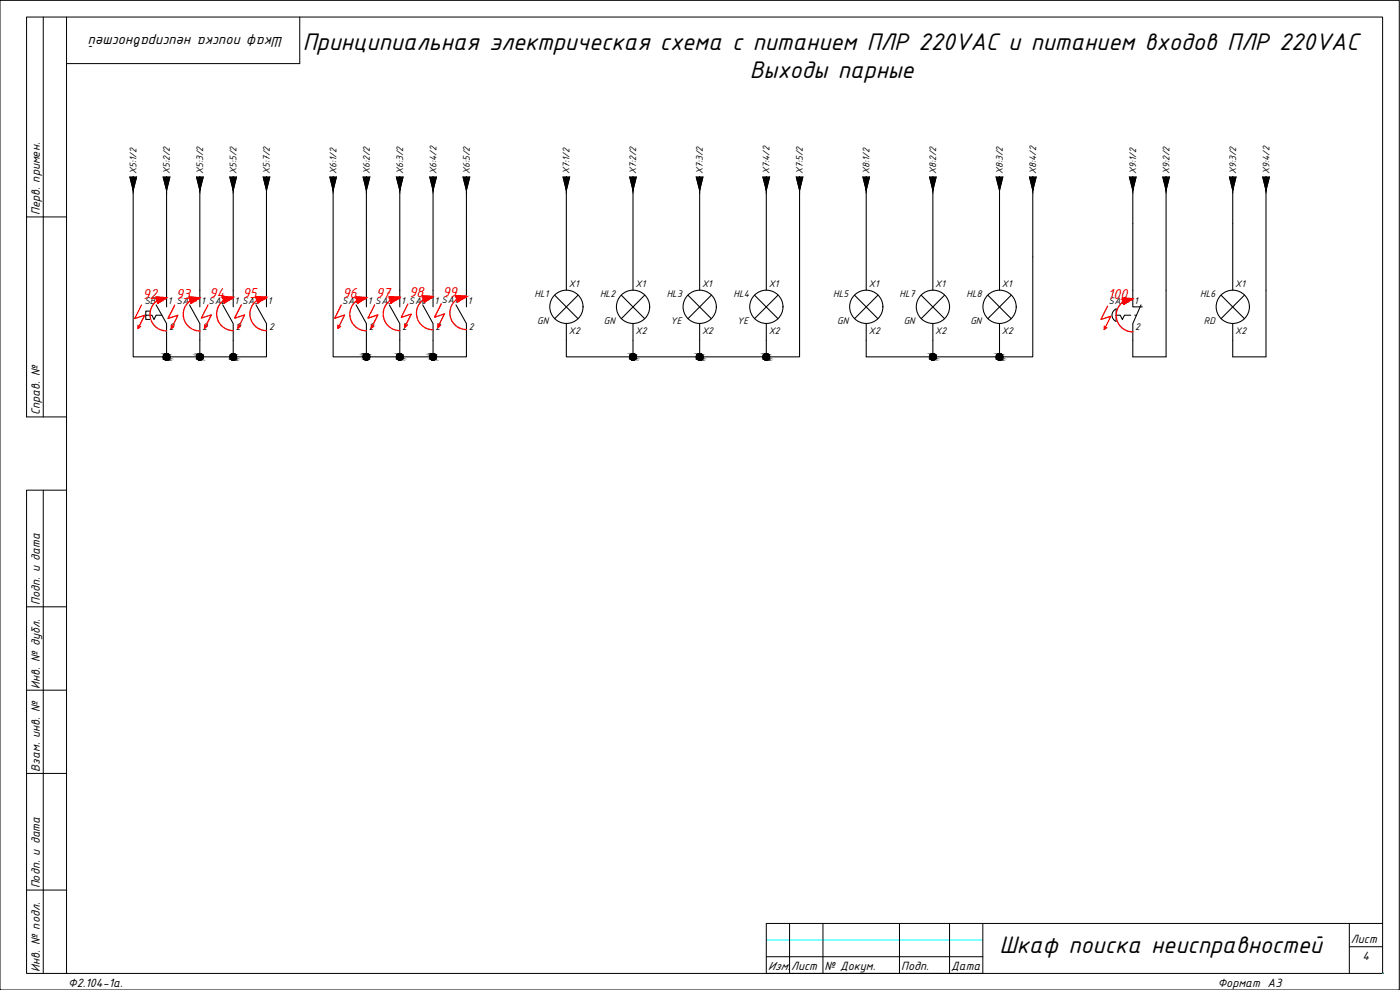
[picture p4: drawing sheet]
<svg xmlns="http://www.w3.org/2000/svg" width="420mm" height="297mm" viewBox="0 0 420 297" stroke-linecap="round" stroke-linejoin="round" font-family="sans-serif">
<!-- layer: 0 -->
<g fill="none" stroke="#000" stroke-width=".3">
<path d="M13 5.1v120M20 5.1h394.9v287h-394.9zM20 5.1h-12v60h12M90 5.1v14h-70M8 65.1v60h12M13 147.1v145M20 147.1h-12v35M20 182.1h-12v25M20 207.1h-12v25M20 232.1h-12v35M20 267.1h-12v25h12M237 277.1v15"/>
<path d="M247 277.1v15M269.9 277.1v15M285 277.1v15M295 277.1v15h-65v-15h184.9M405 277.1v15M414.9 277.1h.1M230 287.1h65M405 284.1h9.9M414.9 292.1h.1"/>
</g>
<!-- layer: 4 -->
<path d="M230 282h65M414.9 292.1h.1" fill="none" stroke="#0ff" stroke-width=".3"/>
<g fill="none" stroke="#000" stroke-width=".32">
<path d="M39 53.1l1 4 1-4M40 57.1v50h40v-10l-3.2-5.6M49 53.1l1 4 1-4M50 57.1v35M59 53.1l1 4 1-4M60 57.1v35M69 53.1l1 4 1-4M70 57.1v35M79 53.1l1 4 1-4M80 57.1v35M99 53.1l1 4 1-4M100 57.1v50h40v-10l-3.2-5.6"/>
<path d="M109 53.1l1 4 1-4M110 57.1v35M119 53.1l1 4 1-4M120 57.1v35M129 53.1l1 4 1-4M130 57.1v35M139 53.1l1 4 1-4M140 57.1v35M169 53.1l1 4 1-4M170 57.1v30M189 53.1l1 4 1-4M190 57.1v30"/>
<path d="M209 53.1l1 4 1-4M210 57.1v30M229 53.1l1 4 1-4M230 57.1v30M239 53.1l1 4 .9-4M240 57.1v50h-70v-10M259 53.1l1 4 .9-4M260 57.1v30M279 53.1l1 4 1-4M280 57.1v30M298.9 53.1l1.1 4 1-4M300 57.1v30"/>
<path d="M309 53.1l1 4 1-4M310 57.1v50h-50v-10M338.9 53.1l1.1 4 1-4M340 57.1v35h2.8M349 53.1l1 4 .9-4M350 57.1v50h-10v-10l2.4-5.6M369 53.1l1 4 .9-4M370 57.1v30M379 53.1l.9 4 1.1-4M379.9 57.1v50h-9.9v-10M45 93.3h-1.3v1.3M46.8 91.5l3.2 5.6v10"/>
<path d="M48.6 94.6h-1.8l-.6 1.2-.6-1.2h-1.9v1.2h1.3M56.9 91.5l3.1 5.6v10M66.9 91.5l3.1 5.6v10M106.9 91.5l3.1 5.6v10M116.8 91.5l3.2 5.6v10M126.9 91.5l3.1 5.6v10M166.4 88.5l7.1 7.1M173.5 88.5l-7.1 7.1M186.4 88.5l7.1 7.1M190 97.1v10M193.5 88.5l-7.1 7.1M206.4 88.5l7.1 7.1"/>
<path d="M210 97.1v10M213.5 88.5l-7.1 7.1M226.4 88.5l7.1 7.1M230 97.1v10M233.5 88.5l-7.1 7.1M256.4 88.5l7.1 7.1M263.5 88.5l-7.1 7.1M276.4 88.5l7.1 7.1M280 97.1v10M283.5 88.5l-7.1 7.1M296.4 88.5l7.1 7.1M300 97.1v10"/>
<path d="M303.5 88.5l-7.1 7.1M335 94.6h1.2l.6 1.2 .7-1.2h1.8M335 92.7v3.7M335 92.7a2.03 2.03 0 0 0-1.3 1.9 2.03 2.03 0 0 0 1.3 1.8M340.6 94.6h.5M366.4 88.5l7.1 7.1M373.5 88.5l-7.1 7.1"/>
<circle cx="170" cy="92.1" r="5"/>
<circle cx="190" cy="92.1" r="5"/>
<circle cx="210" cy="92.1" r="5"/>
<circle cx="230" cy="92.1" r="5"/>
<circle cx="260" cy="92.1" r="5"/>
<circle cx="280" cy="92.1" r="5"/>
<circle cx="300" cy="92.1" r="5"/>
<circle cx="370" cy="92.1" r="5"/>
<circle cx="50" cy="107.1" r="1.01"/>
<circle cx="60" cy="107.1" r="1.01"/>
<circle cx="70" cy="107.1" r="1.01"/>
<circle cx="110" cy="107.1" r="1.01"/>
<circle cx="120" cy="107.1" r="1.01"/>
<circle cx="130" cy="107.1" r="1.01"/>
<circle cx="190" cy="107.1" r="1.01"/>
<circle cx="210" cy="107.1" r="1.01"/>
<circle cx="230" cy="107.1" r="1.01"/>
<circle cx="280" cy="107.1" r="1.01"/>
<circle cx="300" cy="107.1" r="1.01"/>
</g>
<g fill="#000" stroke="#000" stroke-width=".3">
<path d="M39 53.1h1v4zM40 53.1v4l1-4z"/>
<path d="M49 53.1h1v4zM50 53.1v4l1-4z"/>
<path d="M59 53.1h1v4zM60 53.1v4l1-4z"/>
<path d="M69 53.1h1v4zM70 53.1v4l1-4z"/>
<path d="M79 53.1h1v4zM80 53.1v4l1-4z"/>
<path d="M99 53.1h1v4zM100 53.1v4l1-4z"/>
<path d="M109 53.1h1v4zM110 53.1v4l1-4z"/>
<path d="M119 53.1h1v4zM120 53.1v4l1-4z"/>
<path d="M129 53.1h1v4zM130 53.1v4l1-4z"/>
<path d="M139 53.1h1v4zM140 53.1v4l1-4z"/>
<path d="M169 53.1h1v4zM170 53.1v4l1-4z"/>
<path d="M189 53.1h1v4zM190 53.1v4l1-4z"/>
<path d="M209 53.1h1v4zM210 53.1v4l1-4z"/>
<path d="M229 53.1h1v4zM230 53.1v4l1-4z"/>
<path d="M239 53.1h1v4zM240 53.1v4l.9-4z"/>
<path d="M259 53.1h1v4zM260 53.1v4l.9-4z"/>
<path d="M279 53.1h1v4zM280 53.1v4l1-4z"/>
<path d="M298.9 53.1h1.1v4zM300 53.1v4l1-4z"/>
<path d="M309 53.1h1v4zM310 53.1v4l1-4z"/>
<path d="M338.9 53.1h1.1v4zM340 53.1v4l1-4z"/>
<path d="M349 53.1h1v4zM350 53.1v4l.9-4z"/>
<path d="M369 53.1h1v4zM370 53.1v4l.9-4z"/>
<path d="M379 53.1h.9v4zM379.9 53.1v4l1.1-4z"/>
<path d="M49.8 108.1h.2zM50 108.1h.2z"/>
<path d="M49.8 106.1l.2 .1zM49.6 106.2h.4z"/>
<path d="M49.6 106.2h.4zM49.5 106.2h.5z"/>
<path d="M49.5 106.2l.5 .1zM49.3 106.3h.7z"/>
<path d="M49.3 106.3l.7 .1zM49.3 106.3l.7 .1z"/>
<path d="M49.2 106.4l.8 .2zM49.2 106.4l.8 .2h-.9z"/>
<path d="M49.1 106.6l.9 .2v-.2zM49.1 106.6l.9 .2h-1z"/>
<path d="M49 106.8l1 .1v-.1zM49 106.8l1 .1h-1z"/>
<path d="M49 106.9l1 .2zM49 106.9l1 .2z"/>
<path d="M49 107.1l1 .1v-.1zM49 107.1l1 .1h-1z"/>
<path d="M49 107.2l1 .2v-.2zM49 107.2l1 .2h-1z"/>
<path d="M49 107.4l1 .2v-.2zM49 107.4l1 .2h-.9z"/>
<path d="M49.1 107.6l.9 .1zM49.1 107.6l.9 .1z"/>
<path d="M49.2 107.7l.8 .1zM49.2 107.7l.8 .1z"/>
<path d="M49.3 107.8l.7 .1zM49.3 107.8l.7 .1z"/>
<path d="M49.5 107.9l.5 .1zM49.5 107.9l.5 .1z"/>
<path d="M49.6 108l.4 .1zM49.6 108l.4 .1z"/>
<path d="M50 106.1h.2zM49.8 106.1h.2z"/>
<path d="M50 106.1l.3 .1zM50 106.1l.3 .1z"/>
<path d="M50 106.2h.5zM50 106.2h.5z"/>
<path d="M50 108h.3zM50 108l.2 .1z"/>
<path d="M50 106.2l.6 .1zM50 106.2l.6 .1z"/>
<path d="M50 107.9h.5zM50 107.9l.3 .1z"/>
<path d="M50 106.3l.7 .1zM50 106.3l.7 .1z"/>
<path d="M50 107.8h.6zM50 107.8l.5 .1z"/>
<path d="M50 106.4l.8 .2zM50 106.4l.8 .2z"/>
<path d="M50 107.7h.7zM50 107.7l.6 .1z"/>
<path d="M50 106.6l.9 .2-.1-.2zM50 106.6l.9 .2h-.9z"/>
<path d="M50 107.6h.8zM50 107.6l.7 .1z"/>
<path d="M50 106.8l1 .1-.1-.1zM50 106.8l1 .1h-1z"/>
<path d="M50 107.4l.8 .2 .1-.2zM50 107.4l.8 .2h-.8z"/>
<path d="M50 106.9l1 .2zM50 106.9l1 .2z"/>
<path d="M50 107.1l1 .1v-.1zM50 107.1l1 .1h-1z"/>
<path d="M50 107.2l.9 .2 .1-.2zM50 107.2l.9 .2h-.9z"/>
<path d="M59.8 108.1h.2zM60 108.1h.1z"/>
<path d="M59.8 106.1l.2 .1zM59.6 106.2h.4z"/>
<path d="M59.6 106.2h.4zM59.5 106.2h.5z"/>
<path d="M59.5 106.2l.5 .1zM59.3 106.3h.7z"/>
<path d="M59.3 106.3l.7 .1zM59.2 106.4h.8z"/>
<path d="M59.2 106.4l.8 .2zM59.2 106.4l.8 .2h-.9z"/>
<path d="M59.1 106.6l.9 .2v-.2zM59.1 106.6l.9 .2h-.9z"/>
<path d="M59.1 106.8l.9 .1v-.1zM59.1 106.8l.9 .1h-1z"/>
<path d="M59 106.9l1 .2zM59 106.9l1 .2z"/>
<path d="M59 107.1l1 .1v-.1zM59 107.1l1 .1h-1z"/>
<path d="M59 107.2l1 .2v-.2zM59 107.2l1 .2h-.9z"/>
<path d="M59.1 107.4l.9 .2v-.2zM59.1 107.4l.9 .2h-.9z"/>
<path d="M59.1 107.6l.9 .1zM59.1 107.6l.9 .1z"/>
<path d="M59.2 107.7l.8 .1zM59.2 107.7l.8 .1z"/>
<path d="M59.3 107.8l.7 .1zM59.3 107.8l.7 .1z"/>
<path d="M59.5 107.9l.5 .1zM59.5 107.9l.5 .1z"/>
<path d="M59.6 108l.4 .1zM59.6 108l.4 .1z"/>
<path d="M60 106.1h.1zM59.8 106.1h.2z"/>
<path d="M60 106.1l.3 .1zM60 106.1l.3 .1z"/>
<path d="M60 106.2h.5zM60 106.2h.5z"/>
<path d="M60 108h.3zM60 108l.1 .1z"/>
<path d="M60 106.2l.6 .1zM60 106.2l.6 .1z"/>
<path d="M60 107.9h.5zM60 107.9l.3 .1z"/>
<path d="M60 106.3l.7 .1zM60 106.3l.7 .1z"/>
<path d="M60 107.8h.6zM60 107.8l.5 .1z"/>
<path d="M60 106.4l.9 .2zM60 106.4l.9 .2z"/>
<path d="M60 107.7h.7zM60 107.7l.6 .1z"/>
<path d="M60 106.6l.9 .2v-.2zM60 106.6l.9 .2h-.9z"/>
<path d="M60 107.6h.9zM60 107.6l.7 .1z"/>
<path d="M60 106.8l1 .1-.1-.1zM60 106.8l1 .1h-1z"/>
<path d="M60 107.4l.9 .2v-.2zM60 107.4l.9 .2h-.9z"/>
<path d="M60 106.9l1 .2zM60 106.9l1 .2z"/>
<path d="M60 107.2l.9 .2 .1-.2zM60 107.2l.9 .2h-.9z"/>
<path d="M60 107.1l1 .1v-.1zM60 107.1l1 .1h-1z"/>
<path d="M69.8 108.1h.2zM70 108.1h.2z"/>
<path d="M69.8 106.1l.2 .1zM69.6 106.2h.4z"/>
<path d="M69.6 106.2h.4zM69.5 106.2h.5z"/>
<path d="M69.5 106.2l.5 .1zM69.3 106.3h.7z"/>
<path d="M69.3 106.3l.7 .1zM69.3 106.3l.7 .1z"/>
<path d="M69.2 106.4l.8 .2zM69.2 106.4l.8 .2h-.9z"/>
<path d="M69.1 106.6l.9 .2v-.2zM69.1 106.6l.9 .2h-1z"/>
<path d="M69 106.8l1 .1v-.1zM69 106.8l1 .1h-1z"/>
<path d="M69 106.9l1 .2zM69 106.9l1 .2z"/>
<path d="M69 107.1l1 .1v-.1zM69 107.1l1 .1h-1z"/>
<path d="M69 107.2l1 .2v-.2zM69 107.2l1 .2h-1z"/>
<path d="M69 107.4l1 .2v-.2zM69 107.4l1 .2h-.9z"/>
<path d="M69.1 107.6l.9 .1zM69.1 107.6l.9 .1z"/>
<path d="M69.2 107.7l.8 .1zM69.2 107.7l.8 .1z"/>
<path d="M69.3 107.8l.7 .1zM69.3 107.8l.7 .1z"/>
<path d="M69.5 107.9l.5 .1zM69.5 107.9l.5 .1z"/>
<path d="M69.6 108l.4 .1zM69.6 108l.4 .1z"/>
<path d="M70 106.1h.2zM69.8 106.1h.2z"/>
<path d="M70 106.1l.3 .1zM70 106.1l.3 .1z"/>
<path d="M70 106.2h.5zM70 106.2h.5z"/>
<path d="M70 108h.3zM70 108l.2 .1z"/>
<path d="M70 106.2l.6 .1zM70 106.2l.6 .1z"/>
<path d="M70 107.9h.5zM70 107.9l.3 .1z"/>
<path d="M70 106.3l.7 .1zM70 106.3l.7 .1z"/>
<path d="M70 107.8h.6zM70 107.8l.5 .1z"/>
<path d="M70 106.4l.8 .2zM70 106.4l.8 .2z"/>
<path d="M70 107.7h.7zM70 107.7l.6 .1z"/>
<path d="M70 106.6l.9 .2-.1-.2zM70 106.6l.9 .2h-.9z"/>
<path d="M70 107.6h.8zM70 107.6l.7 .1z"/>
<path d="M70 106.8l1 .1-.1-.1zM70 106.8l1 .1h-1z"/>
<path d="M70 107.4l.8 .2 .1-.2zM70 107.4l.8 .2h-.8z"/>
<path d="M70 106.9l1 .2zM70 106.9l1 .2z"/>
<path d="M70 107.1l1 .1v-.1zM70 107.1l1 .1h-1z"/>
<path d="M70 107.2l.9 .2 .1-.2zM70 107.2l.9 .2h-.9z"/>
<path d="M109.8 108.1h.2zM110 108.1h.1z"/>
<path d="M109.8 106.1l.2 .1zM109.6 106.2h.4z"/>
<path d="M109.6 106.2h.4zM109.5 106.2h.5z"/>
<path d="M109.5 106.2l.5 .1zM109.3 106.3h.7z"/>
<path d="M109.3 106.3l.7 .1zM109.3 106.3l.7 .1z"/>
<path d="M109.2 106.4l.8 .2zM109.2 106.4l.8 .2h-.9z"/>
<path d="M109.1 106.6l.9 .2v-.2zM109.1 106.6l.9 .2h-1z"/>
<path d="M109 106.8l1 .1v-.1zM109 106.8l1 .1h-1z"/>
<path d="M109 106.9l1 .2zM109 106.9l1 .2z"/>
<path d="M109 107.1l1 .1v-.1zM109 107.1l1 .1h-1z"/>
<path d="M109 107.2l1 .2v-.2zM109 107.2l1 .2h-1z"/>
<path d="M109 107.4l1 .2v-.2zM109 107.4l1 .2h-.9z"/>
<path d="M109.1 107.6l.9 .1zM109.1 107.6l.9 .1z"/>
<path d="M109.2 107.7l.8 .1zM109.2 107.7l.8 .1z"/>
<path d="M109.3 107.8l.7 .1zM109.3 107.8l.7 .1z"/>
<path d="M109.5 107.9l.5 .1zM109.5 107.9l.5 .1z"/>
<path d="M109.6 108l.4 .1zM109.6 108l.4 .1z"/>
<path d="M110 106.1h.1zM109.8 106.1h.2z"/>
<path d="M110 106.1l.3 .1zM110 106.1l.3 .1z"/>
<path d="M110 106.2h.5zM110 106.2h.5z"/>
<path d="M110 108h.3zM110 108l.1 .1z"/>
<path d="M110 106.2l.6 .1zM110 106.2l.6 .1z"/>
<path d="M110 107.9h.5zM110 107.9l.3 .1z"/>
<path d="M110 106.3l.7 .1zM110 106.3l.7 .1z"/>
<path d="M110 107.8h.6zM110 107.8l.5 .1z"/>
<path d="M110 106.4l.8 .2zM110 106.4l.8 .2z"/>
<path d="M110 107.7h.7zM110 107.7l.6 .1z"/>
<path d="M110 106.6l.9 .2-.1-.2zM110 106.6l.9 .2h-.9z"/>
<path d="M110 107.6h.8zM110 107.6l.7 .1z"/>
<path d="M110 106.8l.9 .1v-.1zM110 106.8l.9 .1h-.9z"/>
<path d="M110 107.4l.8 .2 .1-.2zM110 107.4l.8 .2h-.8z"/>
<path d="M110 106.9l1 .2zM110 106.9l1 .2z"/>
<path d="M110 107.2l.9 .2v-.2zM110 107.2l.9 .2h-.9z"/>
<path d="M110 107.1l.9 .1 .1-.1zM110 107.1l.9 .1h-.9z"/>
<path d="M119.8 108.1h.2zM120 108.1h.2z"/>
<path d="M119.8 106.1l.2 .1zM119.6 106.2h.4z"/>
<path d="M119.6 106.2h.4zM119.5 106.2h.5z"/>
<path d="M119.5 106.2l.5 .1zM119.3 106.3h.7z"/>
<path d="M119.3 106.3l.7 .1zM119.2 106.4h.8z"/>
<path d="M119.2 106.4l.8 .2zM119.2 106.4l.8 .2h-.9z"/>
<path d="M119.1 106.6l.9 .2v-.2zM119.1 106.6l.9 .2h-1z"/>
<path d="M119 106.8l1 .1v-.1zM119 106.8l1 .1h-1z"/>
<path d="M119 106.9l1 .2zM119 106.9l1 .2z"/>
<path d="M119 107.1l1 .1v-.1zM119 107.1l1 .1h-1z"/>
<path d="M119 107.2l1 .2v-.2zM119 107.2l1 .2h-1z"/>
<path d="M119 107.4l1 .2v-.2zM119 107.4l1 .2h-.9z"/>
<path d="M119.1 107.6l.9 .1zM119.1 107.6l.9 .1z"/>
<path d="M119.2 107.7l.8 .1zM119.2 107.7l.8 .1z"/>
<path d="M119.3 107.8l.7 .1zM119.3 107.8l.7 .1z"/>
<path d="M119.5 107.9l.5 .1zM119.5 107.9l.5 .1z"/>
<path d="M119.6 108l.4 .1zM119.6 108l.4 .1z"/>
<path d="M120 106.1h.2zM119.8 106.1h.2z"/>
<path d="M120 106.1l.3 .1zM120 106.1l.3 .1z"/>
<path d="M120 106.2h.5zM120 106.2h.5z"/>
<path d="M120 108h.3zM120 108l.2 .1z"/>
<path d="M120 106.2l.6 .1zM120 106.2l.6 .1z"/>
<path d="M120 107.9h.5zM120 107.9l.3 .1z"/>
<path d="M120 106.3l.8 .1zM120 106.3l.8 .1z"/>
<path d="M120 107.8h.6zM120 107.8l.5 .1z"/>
<path d="M120 106.4l.8 .2zM120 106.4l.8 .2z"/>
<path d="M120 107.7h.8zM120 107.7l.6 .1z"/>
<path d="M120 106.6l.9 .2-.1-.2zM120 106.6l.9 .2h-.9z"/>
<path d="M120 107.6h.8zM120 107.6l.8 .1z"/>
<path d="M120 106.8l1 .1-.1-.1zM120 106.8l1 .1h-1z"/>
<path d="M120 107.4l.8 .2 .1-.2zM120 107.4l.8 .2h-.8z"/>
<path d="M120 106.9l1 .2zM120 106.9l1 .2z"/>
<path d="M120 107.1l1 .1v-.1zM120 107.1l1 .1h-1z"/>
<path d="M120 107.2l.9 .2 .1-.2zM120 107.2l.9 .2h-.9z"/>
<path d="M129.8 108.1h.2zM130 108.1h.1z"/>
<path d="M129.8 106.1l.2 .1zM129.6 106.2h.4z"/>
<path d="M129.6 106.2h.4zM129.5 106.2h.5z"/>
<path d="M129.5 106.2l.5 .1zM129.3 106.3h.7z"/>
<path d="M129.3 106.3l.7 .1zM129.3 106.3l.7 .1z"/>
<path d="M129.2 106.4l.8 .2zM129.2 106.4l.8 .2h-.9z"/>
<path d="M129.1 106.6l.9 .2v-.2zM129.1 106.6l.9 .2h-1z"/>
<path d="M129 106.8l1 .1v-.1zM129 106.8l1 .1h-1z"/>
<path d="M129 106.9l1 .2zM129 106.9l1 .2z"/>
<path d="M129 107.1l1 .1v-.1zM129 107.1l1 .1h-1z"/>
<path d="M129 107.2l1 .2v-.2zM129 107.2l1 .2h-1z"/>
<path d="M129 107.4l1 .2v-.2zM129 107.4l1 .2h-.9z"/>
<path d="M129.1 107.6l.9 .1zM129.1 107.6l.9 .1z"/>
<path d="M129.2 107.7l.8 .1zM129.2 107.7l.8 .1z"/>
<path d="M129.3 107.8l.7 .1zM129.3 107.8l.7 .1z"/>
<path d="M129.5 107.9l.5 .1zM129.5 107.9l.5 .1z"/>
<path d="M129.6 108l.4 .1zM129.6 108l.4 .1z"/>
<path d="M130 106.1h.1zM129.8 106.1h.2z"/>
<path d="M130 106.1l.3 .1zM130 106.1l.3 .1z"/>
<path d="M130 106.2h.5zM130 106.2h.5z"/>
<path d="M130 108h.3zM130 108l.1 .1z"/>
<path d="M130 106.2l.6 .1zM130 106.2l.6 .1z"/>
<path d="M130 107.9h.5zM130 107.9l.3 .1z"/>
<path d="M130 106.3l.7 .1zM130 106.3l.7 .1z"/>
<path d="M130 107.8h.6zM130 107.8l.5 .1z"/>
<path d="M130 106.4l.8 .2zM130 106.4l.8 .2z"/>
<path d="M130 107.7h.7zM130 107.7l.6 .1z"/>
<path d="M130 106.6l.9 .2-.1-.2zM130 106.6l.9 .2h-.9z"/>
<path d="M130 107.6h.8zM130 107.6l.7 .1z"/>
<path d="M130 106.8l1 .1-.1-.1zM130 106.8l1 .1h-1z"/>
<path d="M130 107.4l.8 .2 .1-.2zM130 107.4l.8 .2h-.8z"/>
<path d="M130 106.9l1 .2zM130 106.9l1 .2z"/>
<path d="M130 107.2l.9 .2 .1-.2zM130 107.2l.9 .2h-.9z"/>
<path d="M130 107.1l1 .1v-.1zM130 107.1l1 .1h-1z"/>
<path d="M189.8 108.1h.2zM190 108.1h.1z"/>
<path d="M189.8 106.1l.2 .1zM189.6 106.2h.4z"/>
<path d="M189.6 106.2h.4zM189.5 106.2h.5z"/>
<path d="M189.5 106.2l.5 .1zM189.3 106.3h.7z"/>
<path d="M189.3 106.3l.7 .1zM189.2 106.4h.8z"/>
<path d="M189.2 106.4l.8 .2zM189.2 106.4l.8 .2h-.9z"/>
<path d="M189.1 106.6l.9 .2v-.2zM189.1 106.6l.9 .2h-1z"/>
<path d="M189 106.8l1 .1v-.1zM189 106.8l1 .1h-1z"/>
<path d="M189 106.9l1 .2zM189 106.9l1 .2z"/>
<path d="M189 107.1l1 .1v-.1zM189 107.1l1 .1h-1z"/>
<path d="M189 107.2l1 .2v-.2zM189 107.2l1 .2h-1z"/>
<path d="M189 107.4l1 .2v-.2zM189 107.4l1 .2h-.9z"/>
<path d="M189.1 107.6l.9 .1zM189.1 107.6l.9 .1z"/>
<path d="M189.2 107.7l.8 .1zM189.2 107.7l.8 .1z"/>
<path d="M189.3 107.8l.7 .1zM189.3 107.8l.7 .1z"/>
<path d="M189.5 107.9l.5 .1zM189.5 107.9l.5 .1z"/>
<path d="M189.6 108l.4 .1zM189.6 108l.4 .1z"/>
<path d="M190 106.1h.1zM189.8 106.1h.2z"/>
<path d="M190 106.1l.3 .1zM190 106.1l.3 .1z"/>
<path d="M190 106.2h.5zM190 106.2h.5z"/>
<path d="M190 108h.3zM190 108l.1 .1z"/>
<path d="M190 106.2l.6 .1zM190 106.2l.6 .1z"/>
<path d="M190 107.9h.5zM190 107.9l.3 .1z"/>
<path d="M190 106.3l.7 .1zM190 106.3l.7 .1z"/>
<path d="M190 107.8h.6zM190 107.8l.5 .1z"/>
<path d="M190 106.4l.8 .2zM190 106.4l.8 .2z"/>
<path d="M190 107.7h.7zM190 107.7l.6 .1z"/>
<path d="M190 106.6l.9 .2-.1-.2zM190 106.6l.9 .2h-.9z"/>
<path d="M190 107.6h.8zM190 107.6l.7 .1z"/>
<path d="M190 106.8l1 .1-.1-.1zM190 106.8l1 .1h-1z"/>
<path d="M190 107.4l.8 .2 .1-.2zM190 107.4l.8 .2h-.8z"/>
<path d="M190 106.9l1 .2zM190 106.9l1 .2z"/>
<path d="M190 107.1l1 .1v-.1zM190 107.1l1 .1h-1z"/>
<path d="M190 107.2l.9 .2 .1-.2zM190 107.2l.9 .2h-.9z"/>
<path d="M209.8 108.1h.2zM210 108.1h.1z"/>
<path d="M209.8 106.1l.2 .1zM209.6 106.2h.4z"/>
<path d="M209.6 106.2h.4zM209.5 106.2h.5z"/>
<path d="M209.5 106.2l.5 .1zM209.3 106.3h.7z"/>
<path d="M209.3 106.3l.7 .1zM209.2 106.4h.8z"/>
<path d="M209.2 106.4l.8 .2zM209.2 106.4l.8 .2h-.9z"/>
<path d="M209.1 106.6l.9 .2v-.2zM209.1 106.6l.9 .2h-1z"/>
<path d="M209 106.8l1 .1v-.1zM209 106.8l1 .1h-1z"/>
<path d="M209 106.9l1 .2zM209 106.9l1 .2z"/>
<path d="M209 107.1l1 .1v-.1zM209 107.1l1 .1h-1z"/>
<path d="M209 107.2l1 .2v-.2zM209 107.2l1 .2h-1z"/>
<path d="M209 107.4l1 .2v-.2zM209 107.4l1 .2h-.9z"/>
<path d="M209.1 107.6l.9 .1zM209.1 107.6l.9 .1z"/>
<path d="M209.2 107.7l.8 .1zM209.2 107.7l.8 .1z"/>
<path d="M209.3 107.8l.7 .1zM209.3 107.8l.7 .1z"/>
<path d="M209.5 107.9l.5 .1zM209.5 107.9l.5 .1z"/>
<path d="M209.6 108l.4 .1zM209.6 108l.4 .1z"/>
<path d="M210 106.1h.1zM209.8 106.1h.2z"/>
<path d="M210 106.1l.3 .1zM210 106.1l.3 .1z"/>
<path d="M210 106.2h.5zM210 106.2h.5z"/>
<path d="M210 108h.3zM210 108l.1 .1z"/>
<path d="M210 106.2l.6 .1zM210 106.2l.6 .1z"/>
<path d="M210 107.9h.5zM210 107.9l.3 .1z"/>
<path d="M210 106.3l.7 .1zM210 106.3l.7 .1z"/>
<path d="M210 107.8h.6zM210 107.8l.5 .1z"/>
<path d="M210 106.4l.8 .2zM210 106.4l.8 .2z"/>
<path d="M210 107.7h.7zM210 107.7l.6 .1z"/>
<path d="M210 106.6l.9 .2-.1-.2zM210 106.6l.9 .2h-.9z"/>
<path d="M210 107.6h.8zM210 107.6l.7 .1z"/>
<path d="M210 106.8l1 .1-.1-.1zM210 106.8l1 .1h-1z"/>
<path d="M210 107.4l.8 .2 .1-.2zM210 107.4l.8 .2h-.8z"/>
<path d="M210 106.9l1 .2zM210 106.9l1 .2z"/>
<path d="M210 107.1l1 .1v-.1zM210 107.1l1 .1h-1z"/>
<path d="M210 107.2l.9 .2 .1-.2zM210 107.2l.9 .2h-.9z"/>
<path d="M229.8 108.1h.2zM230 108.1h.2z"/>
<path d="M229.8 106.1l.2 .1zM229.6 106.2h.4z"/>
<path d="M229.6 106.2h.4zM229.5 106.2h.5z"/>
<path d="M229.5 106.2l.5 .1zM229.3 106.3h.7z"/>
<path d="M229.3 106.3l.7 .1zM229.3 106.3l.7 .1z"/>
<path d="M229.2 106.4l.8 .2zM229.2 106.4l.8 .2h-.9z"/>
<path d="M229.1 106.6l.9 .2v-.2zM229.1 106.6l.9 .2h-1z"/>
<path d="M229 106.8l1 .1v-.1zM229 106.8l1 .1h-1z"/>
<path d="M229 106.9l1 .2zM229 106.9l1 .2z"/>
<path d="M229 107.1l1 .1v-.1zM229 107.1l1 .1h-1z"/>
<path d="M229 107.2l1 .2v-.2zM229 107.2l1 .2h-1z"/>
<path d="M229 107.4l1 .2v-.2zM229 107.4l1 .2h-.9z"/>
<path d="M229.1 107.6l.9 .1zM229.1 107.6l.9 .1z"/>
<path d="M229.2 107.7l.8 .1zM229.2 107.7l.8 .1z"/>
<path d="M229.3 107.8l.7 .1zM229.3 107.8l.7 .1z"/>
<path d="M229.5 107.9l.5 .1zM229.5 107.9l.5 .1z"/>
<path d="M229.6 108l.4 .1zM229.6 108l.4 .1z"/>
<path d="M230 106.1h.2zM229.8 106.1h.2z"/>
<path d="M230 106.1l.3 .1zM230 106.1l.3 .1z"/>
<path d="M230 106.2h.5zM230 106.2h.5z"/>
<path d="M230 108h.3zM230 108l.2 .1z"/>
<path d="M230 106.2l.6 .1zM230 106.2l.6 .1z"/>
<path d="M230 107.9h.5zM230 107.9l.3 .1z"/>
<path d="M230 106.3l.7 .1zM230 106.3l.7 .1z"/>
<path d="M230 107.8h.6zM230 107.8l.5 .1z"/>
<path d="M230 106.4l.8 .2zM230 106.4l.8 .2z"/>
<path d="M230 107.7h.7zM230 107.7l.6 .1z"/>
<path d="M230 106.6l.9 .2-.1-.2zM230 106.6l.9 .2h-.9z"/>
<path d="M230 107.6h.8zM230 107.6l.7 .1z"/>
<path d="M230 106.8l1 .1-.1-.1zM230 106.8l1 .1h-1z"/>
<path d="M230 107.4l.8 .2 .1-.2zM230 107.4l.8 .2h-.8z"/>
<path d="M230 106.9l1 .2zM230 106.9l1 .2z"/>
<path d="M230 107.1l1 .1v-.1zM230 107.1l1 .1h-1z"/>
<path d="M230 107.2l.9 .2 .1-.2zM230 107.2l.9 .2h-.9z"/>
<path d="M279.8 108.1h.2zM280 108.1h.1z"/>
<path d="M279.8 106.1l.2 .1zM279.6 106.2h.4z"/>
<path d="M279.6 106.2h.4zM279.5 106.2h.5z"/>
<path d="M279.5 106.2l.5 .1zM279.3 106.3h.7z"/>
<path d="M279.3 106.3l.7 .1zM279.2 106.4h.8z"/>
<path d="M279.2 106.4l.8 .2zM279.2 106.4l.8 .2h-.9z"/>
<path d="M279.1 106.6l.9 .2v-.2zM279.1 106.6l.9 .2h-1z"/>
<path d="M279 106.8l1 .1v-.1zM279 106.8l1 .1h-1z"/>
<path d="M279 106.9l1 .2zM279 106.9l1 .2z"/>
<path d="M279 107.1l1 .1v-.1zM279 107.1l1 .1h-1z"/>
<path d="M279 107.2l1 .2v-.2zM279 107.2l1 .2h-1z"/>
<path d="M279 107.4l1 .2v-.2zM279 107.4l1 .2h-.9z"/>
<path d="M279.1 107.6l.9 .1zM279.1 107.6l.9 .1z"/>
<path d="M279.2 107.7l.8 .1zM279.2 107.7l.8 .1z"/>
<path d="M279.3 107.8l.7 .1zM279.3 107.8l.7 .1z"/>
<path d="M279.5 107.9l.5 .1zM279.5 107.9l.5 .1z"/>
<path d="M279.6 108l.4 .1zM279.6 108l.4 .1z"/>
<path d="M280 106.1h.1zM279.8 106.1h.2z"/>
<path d="M280 106.1l.3 .1zM280 106.1l.3 .1z"/>
<path d="M280 106.2h.5zM280 106.2h.5z"/>
<path d="M280 108h.3zM280 108l.1 .1z"/>
<path d="M280 106.2l.6 .1zM280 106.2l.6 .1z"/>
<path d="M280 107.9h.5zM280 107.9l.3 .1z"/>
<path d="M280 106.3l.7 .1zM280 106.3l.7 .1z"/>
<path d="M280 107.8h.6zM280 107.8l.5 .1z"/>
<path d="M280 106.4l.8 .2zM280 106.4l.8 .2z"/>
<path d="M280 107.7h.7zM280 107.7l.6 .1z"/>
<path d="M280 106.6l.9 .2-.1-.2zM280 106.6l.9 .2h-.9z"/>
<path d="M280 107.6h.8zM280 107.6l.7 .1z"/>
<path d="M280 106.8l1 .1-.1-.1zM280 106.8l1 .1h-1z"/>
<path d="M280 107.4l.8 .2 .1-.2zM280 107.4l.8 .2h-.8z"/>
<path d="M280 106.9l1 .2zM280 106.9l1 .2z"/>
<path d="M280 107.1l1 .1v-.1zM280 107.1l1 .1h-1z"/>
<path d="M280 107.2l.9 .2 .1-.2zM280 107.2l.9 .2h-.9z"/>
<path d="M299.8 108.1h.2zM300 108.1h.1z"/>
<path d="M299.8 106.1l.2 .1zM299.6 106.2h.4z"/>
<path d="M299.6 106.2h.4zM299.5 106.2h.5z"/>
<path d="M299.5 106.2l.5 .1zM299.3 106.3h.7z"/>
<path d="M299.3 106.3l.7 .1zM299.2 106.4h.8z"/>
<path d="M299.2 106.4l.8 .2zM299.2 106.4l.8 .2h-.9z"/>
<path d="M299.1 106.6l.9 .2v-.2zM299.1 106.6l.9 .2h-1z"/>
<path d="M299 106.8l1 .1v-.1zM299 106.8l1 .1h-1z"/>
<path d="M299 106.9l1 .2zM299 106.9l1 .2z"/>
<path d="M298.9 107.1l1.1 .1v-.1zM298.9 107.1l1.1 .1h-1z"/>
<path d="M299 107.2l1 .2v-.2zM299 107.2l1 .2h-1z"/>
<path d="M299 107.4l1 .2v-.2zM299 107.4l1 .2h-.9z"/>
<path d="M299.1 107.6l.9 .1zM299.1 107.6l.9 .1z"/>
<path d="M299.2 107.7l.8 .1zM299.2 107.7l.8 .1z"/>
<path d="M299.3 107.8l.7 .1zM299.3 107.8l.7 .1z"/>
<path d="M299.5 107.9l.5 .1zM299.5 107.9l.5 .1z"/>
<path d="M299.6 108l.4 .1zM299.6 108l.4 .1z"/>
<path d="M300 106.1h.1zM299.8 106.1h.2z"/>
<path d="M300 106.1l.3 .1zM300 106.1l.3 .1z"/>
<path d="M300 106.2h.5zM300 106.2h.5z"/>
<path d="M300 108h.3zM300 108l.1 .1z"/>
<path d="M300 106.2l.6 .1zM300 106.2l.6 .1z"/>
<path d="M300 107.9h.5zM300 107.9l.3 .1z"/>
<path d="M300 106.3l.7 .1zM300 106.3l.7 .1z"/>
<path d="M300 107.8h.6zM300 107.8l.5 .1z"/>
<path d="M300 106.4l.8 .2zM300 106.4l.8 .2z"/>
<path d="M300 107.7h.7zM300 107.7l.6 .1z"/>
<path d="M300 106.6l.9 .2-.1-.2zM300 106.6l.9 .2h-.9z"/>
<path d="M300 107.6h.8zM300 107.6l.7 .1z"/>
<path d="M300 106.8l1 .1-.1-.1zM300 106.8l1 .1h-1z"/>
<path d="M300 107.4l.8 .2 .1-.2zM300 107.4l.8 .2h-.8z"/>
<path d="M300 106.9l1 .2zM300 106.9l1 .2z"/>
<path d="M300 107.1l1 .1v-.1zM300 107.1l1 .1h-1z"/>
<path d="M300 107.2l.9 .2 .1-.2zM300 107.2l.9 .2h-.9z"/>
</g>
<g fill="#f00" stroke="#f00" stroke-width=".3">
<path d="M46.8 89.1l3.2 .2h-3.1z"/>
<path d="M49.2 89.4l.8-.1z"/>
<path d="M47 89.9h.8l-.7 .3z"/>
<path d="M47.8 89.9h1.4l-.6 .3z"/>
<path d="M56.8 89.1l3.2 .2h-3.1z"/>
<path d="M59.2 89.4l.8-.1z"/>
<path d="M57 89.9h.8l-.7 .3z"/>
<path d="M57.8 89.9h1.4l-.6 .3z"/>
<path d="M66.8 89l3.2 .2h-3.1z"/>
<path d="M69.2 89.3l.8-.1z"/>
<path d="M67 89.7h.8l-.7 .4z"/>
<path d="M67.8 89.7h1.4l-.6 .4z"/>
<path d="M76.8 89l3.2 .2h-3.1z"/>
<path d="M79.2 89.3l.8-.1z"/>
<path d="M77 89.7h.8l-.7 .4z"/>
<path d="M77.8 89.7h1.4l-.6 .4z"/>
<path d="M106.8 89.1l3.2 .2h-3.1z"/>
<path d="M109.2 89.3h.8z"/>
<path d="M107 89.8h.8l-.7 .4z"/>
<path d="M107.8 89.8h1.4l-.6 .4z"/>
<path d="M116.8 89l3.2 .2h-3.1z"/>
<path d="M119.2 89.3l.8-.1z"/>
<path d="M117 89.7h.8l-.7 .4z"/>
<path d="M117.8 89.7h1.4l-.6 .4z"/>
<path d="M126.8 88.8l3.2 .2h-3.1z"/>
<path d="M129.2 89h.8z"/>
<path d="M127 89.5h.8l-.7 .4z"/>
<path d="M127.8 89.5h1.4l-.6 .4z"/>
<path d="M136.8 88.7l3.2 .2h-3.1z"/>
<path d="M139.2 89l.8-.1z"/>
<path d="M137 89.4h.8l-.7 .4z"/>
<path d="M137.8 89.4h1.4l-.6 .4z"/>
<path d="M336.8 89.4l3.2 .2h-3.1z"/>
<path d="M339.2 89.7l.8-.1z"/>
<path d="M337 90.1h.7l-.6 .4z"/>
<path d="M337.7 90.1h1.5l-.6 .4z"/>
<path d="M46.9 89.3h3.1zM46.9 89.3l2.3 .1z"/>
<path d="M49.2 89.4l.4 .2 .3-.2zM48.5 89.6l.7-.2 .4 .2z"/>
<path d="M46.9 89.4l1.6 .2 .7-.2zM46.9 89.4l1.6 .2h-1.5z"/>
<path d="M48.5 89.6l.7 .3 .4-.3zM47.8 89.9l.7-.3 .7 .3z"/>
<path d="M47 89.6l.8 .3 .7-.3zM47 89.6l.8 .3h-.8z"/>
<path d="M47.1 90.2h1.5l-.8-.3zM47.1 90.2h1.5l-1.3 .9z"/>
<path d="M56.9 89.3h3.1zM56.9 89.3l2.3 .1z"/>
<path d="M59.2 89.4l.4 .2 .3-.2zM58.5 89.6l.7-.2 .4 .2z"/>
<path d="M56.9 89.4l1.6 .2 .7-.2zM56.9 89.4l1.6 .2h-1.6z"/>
<path d="M58.5 89.6l.7 .3 .4-.3zM57.8 89.9l.7-.3 .7 .3z"/>
<path d="M56.9 89.6l.9 .3 .7-.3zM56.9 89.6l.9 .3h-.8z"/>
<path d="M57.1 90.2h1.5l-.8-.3zM57.1 90.2h1.5l-1.3 .9z"/>
<path d="M66.9 89.2h3.1zM66.9 89.2l2.3 .1z"/>
<path d="M69.2 89.3l.4 .2 .3-.2zM68.5 89.5l.7-.2 .4 .2z"/>
<path d="M66.9 89.3l1.6 .2 .7-.2zM66.9 89.3l1.6 .2h-1.6z"/>
<path d="M68.5 89.5l.7 .2 .4-.2zM67.8 89.7l.7-.2 .7 .2z"/>
<path d="M66.9 89.5l.9 .2 .7-.2zM66.9 89.5l.9 .2h-.8z"/>
<path d="M67.1 90.1h1.5l-.8-.4zM67.1 90.1h1.5l-1.3 .8z"/>
<path d="M76.9 89.2h3.1zM76.9 89.2l2.3 .1z"/>
<path d="M79.2 89.3l.4 .2 .3-.2zM78.5 89.5l.7-.2 .4 .2z"/>
<path d="M76.9 89.3l1.6 .2 .7-.2zM76.9 89.3l1.6 .2h-1.6z"/>
<path d="M78.5 89.5l.7 .2 .4-.2zM77.8 89.7l.7-.2 .7 .2z"/>
<path d="M76.9 89.5l.9 .2 .7-.2zM76.9 89.5l.9 .2h-.8z"/>
<path d="M77.1 90.1h1.5l-.8-.4zM77.1 90.1h1.5l-1.3 .8z"/>
<path d="M106.9 89.3h3.1zM106.9 89.3h2.3z"/>
<path d="M109.2 89.3l.4 .2 .3-.2zM108.5 89.5l.7-.2 .4 .2z"/>
<path d="M106.9 89.3l1.6 .2 .7-.2zM106.9 89.3l1.6 .2h-1.6z"/>
<path d="M108.5 89.5l.7 .3 .4-.3zM107.8 89.8l.7-.3 .7 .3z"/>
<path d="M106.9 89.5l.9 .3 .7-.3zM106.9 89.5l.9 .3h-.8z"/>
<path d="M107.1 90.2h1.5l-.8-.4zM107.1 90.2h1.5l-1.3 .8z"/>
<path d="M116.9 89.2h3.1zM116.9 89.2l2.3 .1z"/>
<path d="M119.2 89.3l.4 .2 .3-.2zM118.5 89.5l.7-.2 .4 .2z"/>
<path d="M116.9 89.3l1.6 .2 .7-.2zM116.9 89.3l1.6 .2h-1.6z"/>
<path d="M118.5 89.5l.7 .2 .4-.2zM117.8 89.7l.7-.2 .7 .2z"/>
<path d="M116.9 89.5l.9 .2 .7-.2zM116.9 89.5l.9 .2h-.8z"/>
<path d="M117.1 90.1h1.5l-.8-.4zM117.1 90.1h1.5l-1.3 .8z"/>
<path d="M126.9 89h3.1zM126.9 89h2.3z"/>
<path d="M129.2 89l.4 .2 .3-.2zM128.5 89.2l.7-.2 .4 .2z"/>
<path d="M126.9 89l1.6 .2 .7-.2zM126.9 89l1.6 .2h-1.6z"/>
<path d="M128.5 89.2l.7 .3 .4-.3zM127.8 89.5l.7-.3 .7 .3z"/>
<path d="M126.9 89.2l.9 .3 .7-.3zM126.9 89.2l.9 .3h-.8z"/>
<path d="M127.1 89.9h1.5l-.8-.4zM127.1 89.9h1.5l-1.3 .8z"/>
<path d="M136.9 88.9h3.1zM136.9 88.9l2.3 .1z"/>
<path d="M139.2 89l.4 .1 .3-.1zM138.5 89.1l.7-.1 .4 .1z"/>
<path d="M136.9 89l1.6 .1 .7-.1zM136.9 89l1.6 .1h-1.6z"/>
<path d="M138.5 89.1l.7 .3 .4-.3zM137.8 89.4l.7-.3 .7 .3z"/>
<path d="M136.9 89.1l.9 .3 .7-.3zM136.9 89.1l.9 .3h-.8z"/>
<path d="M137.1 89.8h1.5l-.8-.4zM137.1 89.8h1.5l-1.3 .8z"/>
<path d="M336.9 89.6h3.1zM336.9 89.6l2.3 .1z"/>
<path d="M339.2 89.7l.4 .2 .3-.2zM338.5 89.9l.7-.2 .4 .2z"/>
<path d="M336.9 89.7l1.6 .2 .7-.2zM336.9 89.7l1.6 .2h-1.6z"/>
<path d="M338.5 89.9l.7 .2 .4-.2zM337.7 90.1l.8-.2 .7 .2z"/>
<path d="M336.9 89.9l.8 .2 .8-.2zM336.9 89.9l.8 .2h-.7z"/>
<path d="M337.1 90.5h1.5l-.9-.4zM337.1 90.5h1.5l-1.3 .8z"/>
</g>
<g fill="none" stroke="#f00" stroke-width=".39">
<path d="M42.2 98l-.8 .6M42.4 91.6l-2 4 3-1-2 4v-1M46.8 89.1l3.2 .2-2.7 1.8zM50 89.3a5 5 0 0 0-5 5 5 5 0 0 0 5 5M52.2 98l-.8 .6M52.4 91.6l-2 4 3-1-2 4v-1M56.8 89.1l3.2 .2-2.7 1.8zM60 89.3a5 5 0 0 0-5 5 5 5 0 0 0 5 5M62.2 97.9l-.8 .6M62.4 91.5l-2 4 3-1-2 4v-1M66.8 89l3.2 .2-2.7 1.7zM70 89.2a5 5 0 0 0-5 5 5 5 0 0 0 5 5"/>
<path d="M72.2 97.9l-.8 .6M72.4 91.5l-2 4 3-1-2 4v-1M76.8 89l3.2 .2-2.7 1.7zM80 89.2a5 5 0 0 0-5 5 5 5 0 0 0 5 5M102.2 97.9l-.8 .6M102.4 91.5l-2 4 3-1-2 4v-1M106.8 89.1l3.2 .2-2.7 1.7zM110 89.3a5 5 0 0 0-5 5 5 5 0 0 0 5 5M112.2 97.9l-.8 .6M112.4 91.5l-2 4 3-1-2 4v-1M116.8 89l3.2 .2-2.7 1.7zM120 89.2a5 5 0 0 0-5 5 5 5 0 0 0 5 5"/>
<path d="M122.2 97.6l-.8 .6M122.4 91.2l-2 4 3-1-2 4v-1M126.8 88.8l3.2 .2-2.7 1.7zM130 89a5 5 0 0 0-5 5 5 5 0 0 0 5 5M132.2 97.6l-.8 .6M132.4 91.2l-2 4 3-1-2 4v-1M136.8 88.7l3.2 .2-2.7 1.7zM140 88.9a5 5 0 0 0-5 5 5 5 0 0 0 5 5M332.2 98.2l-.8 .6M332.4 91.9l-2 3.9 3-.9-2 3.9v-.9M336.8 89.4l3.2 .2-2.7 1.7zM340 89.6a5 5 0 0 0-5 5 5 5 0 0 0 5 5"/>
</g>
<path d="M0 .1h419.9v296.9h-419.9z" fill="none" stroke="#000" stroke-width=".3"/>
<g font-size="7.8">
<text x="90.9" y="15.1">Принципиальная электрическая схема с питанием ПЛР 220VAC и питанием входов ПЛР 220VAC</text>
<text x="225" y="23.4">Выходы парные</text>
<text x="300" y="286.1">Шкаф поиска неисправностей</text>
</g>
<text font-size="4.7" x="85" y="11.1" transform="rotate(-180 85 11.1)">Шкаф поиска неисправностей</text>
<g font-size="4.7" fill="#f00">
<text x="42.8" y="89.6">92</text>
<text x="52.7" y="89.6">93</text>
<text x="62.8" y="89.5">94</text>
<text x="72.7" y="89.5">95</text>
<text x="102.8" y="89.5">96</text>
<text x="112.7" y="89.5">97</text>
<text x="122.8" y="89.2">98</text>
<text x="132.8" y="89.1">99</text>
<text x="332.5" y="89.9">100</text>
</g>
<g font-size="3.9">
<text x="12" y="64.6" transform="rotate(-90 12 64.6)">Перв. примен.</text>
<text x="12" y="124.6" transform="rotate(-90 12 124.6)">Справ. №</text>
<text x="12" y="181.6" transform="rotate(-90 12 181.6)">Подп. и дата</text>
<text x="12" y="206.6" transform="rotate(-90 12 206.6)">Инв. № дубл.</text>
<text x="12" y="231.6" transform="rotate(-90 12 231.6)">Взам. инв. №</text>
<text x="12" y="266.6" transform="rotate(-90 12 266.6)">Подп. и дата</text>
<text x="405.4" y="283.1">Лист</text>
<text x="12" y="291.6" transform="rotate(-90 12 291.6)">Инв. № подл.</text>
<text x="230.5" y="291">Изм.</text>
<text x="237.5" y="291">Лист</text>
<text x="247.5" y="291">№ Докум.</text>
<text x="270.5" y="291">Подп.</text>
<text x="285.5" y="291">Дата</text>
<text x="408.9" y="288">4</text>
<text x="20.5" y="296.1">Ф2.104-1а.</text>
<text x="365.4" y="296.1">Формат А3</text>
</g>
<g font-size="3.1">
<text x="41" y="52.3" transform="rotate(-90 41 52.3)">X5:1/2</text>
<text x="51" y="52.3" transform="rotate(-90 51 52.3)">X5:2/2</text>
<text x="61" y="52.3" transform="rotate(-90 61 52.3)">X5:3/2</text>
<text x="71" y="52.3" transform="rotate(-90 71 52.3)">X5:5/2</text>
<text x="81" y="52.3" transform="rotate(-90 81 52.3)">X5:7/2</text>
<text x="101" y="52.3" transform="rotate(-90 101 52.3)">X6:1/2</text>
<text x="111" y="52.3" transform="rotate(-90 111 52.3)">X6:2/2</text>
<text x="121" y="52.3" transform="rotate(-90 121 52.3)">X6:3/2</text>
<text x="131" y="52.3" transform="rotate(-90 131 52.3)">X6:4/2</text>
<text x="141" y="52.3" transform="rotate(-90 141 52.3)">X6:5/2</text>
<text x="171" y="52.3" transform="rotate(-90 171 52.3)">X7:1/2</text>
<text x="191" y="52.3" transform="rotate(-90 191 52.3)">X7:2/2</text>
<text x="211" y="52.3" transform="rotate(-90 211 52.3)">X7:3/2</text>
<text x="231" y="52.3" transform="rotate(-90 231 52.3)">X7:4/2</text>
<text x="240.9" y="52.3" transform="rotate(-90 240.9 52.3)">X7:5/2</text>
<text x="260.9" y="52.3" transform="rotate(-90 260.9 52.3)">X8:1/2</text>
<text x="281" y="52.3" transform="rotate(-90 281 52.3)">X8:2/2</text>
<text x="301" y="52.3" transform="rotate(-90 301 52.3)">X8:3/2</text>
<text x="311" y="52.3" transform="rotate(-90 311 52.3)">X8:4/2</text>
<text x="341" y="52.3" transform="rotate(-90 341 52.3)">X9:1/2</text>
<text x="350.9" y="52.3" transform="rotate(-90 350.9 52.3)">X9:2/2</text>
<text x="370.9" y="52.3" transform="rotate(-90 370.9 52.3)">X9:3/2</text>
<text x="381" y="52.3" transform="rotate(-90 381 52.3)">X9:4/2</text>
<text x="160.4" y="89.1">HL1</text>
<text x="170.7" y="86.1">X1</text>
<text x="180.1" y="89.1">HL2</text>
<text x="190.7" y="86.1">X1</text>
<text x="200.1" y="89.1">HL3</text>
<text x="210.7" y="86.1">X1</text>
<text x="220.2" y="89.1">HL4</text>
<text x="230.7" y="86.1">X1</text>
<text x="250.1" y="89.1">HL5</text>
<text x="260.7" y="86.1">X1</text>
<text x="270" y="89.1">HL7</text>
<text x="280.7" y="86.1">X1</text>
<text x="290.1" y="89.1">HL8</text>
<text x="300.7" y="86.1">X1</text>
<text x="360.2" y="89.1">HL6</text>
<text x="370.7" y="86.1">X1</text>
<text x="43.3" y="91.1">SB1</text>
<text x="50.4" y="91.1">1 SА1</text>
<text x="60.4" y="91.1">1 SА2</text>
<text x="70.4" y="91.1">1 SА3</text>
<text x="80.4" y="91.1">1</text>
<text x="102.7" y="91.1">SА4</text>
<text x="110.3" y="91.1">1 SА5</text>
<text x="120.4" y="91.1">1 SА6</text>
<text x="130.4" y="91.1">1 SА7</text>
<text x="140.4" y="91.1">1</text>
<text x="332.7" y="91.1">SА0</text>
<text x="340.4" y="91.1">1</text>
<text x="50.7" y="99.1">2</text>
<text x="60.7" y="99.1">2</text>
<text x="70.7" y="99.1">2</text>
<text x="80.8" y="99.1">2</text>
<text x="110.7" y="99.1">2</text>
<text x="120.7" y="99.1">2</text>
<text x="130.7" y="99.1">2</text>
<text x="140.7" y="99.1">2</text>
<text x="161.3" y="97.1">GN</text>
<text x="170.7" y="100.1">X2</text>
<text x="181.2" y="97.1">GN</text>
<text x="190.7" y="100.1">X2</text>
<text x="201.2" y="97.1">YE</text>
<text x="210.7" y="100.1">X2</text>
<text x="221.2" y="97.1">YE</text>
<text x="230.7" y="100.1">X2</text>
<text x="251.2" y="97.1">GN</text>
<text x="260.7" y="100.1">X2</text>
<text x="271.2" y="97.1">GN</text>
<text x="280.7" y="100.1">X2</text>
<text x="291.2" y="97.1">GN</text>
<text x="300.7" y="100.1">X2</text>
<text x="340.7" y="99.1">2</text>
<text x="361.3" y="97.1">RD</text>
<text x="370.7" y="100.1">X2</text>
</g>
</svg>
